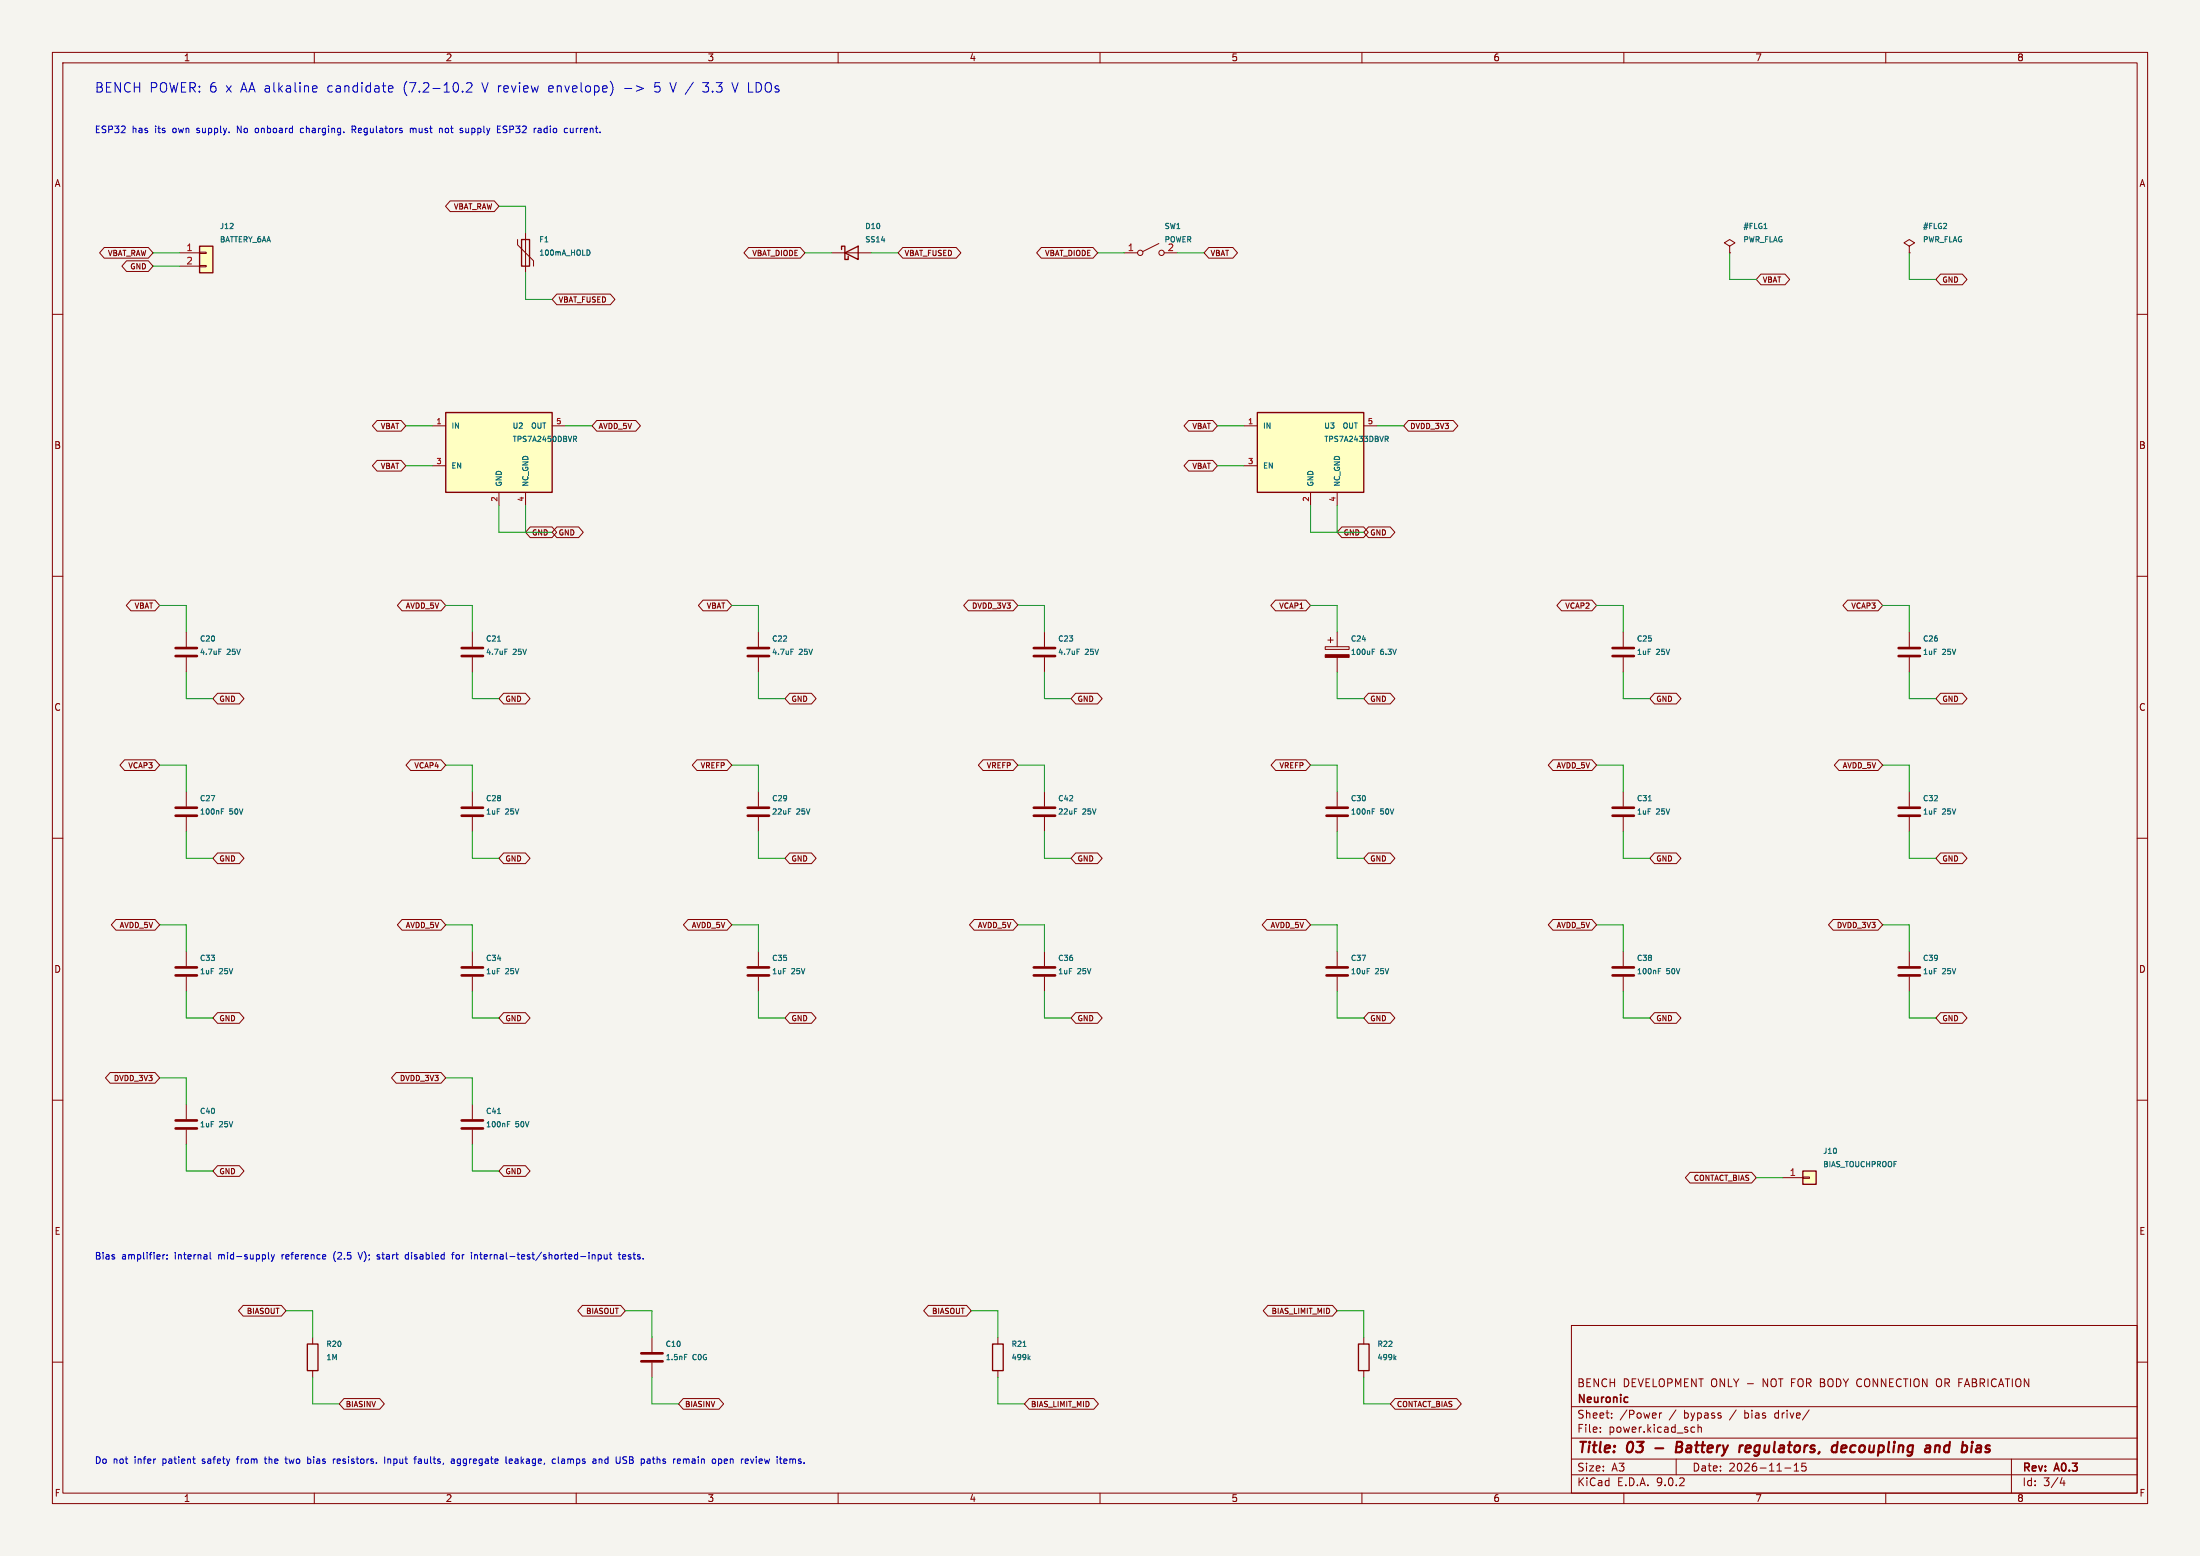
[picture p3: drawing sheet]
<svg xmlns="http://www.w3.org/2000/svg" width="420mm" height="297mm" viewBox="0 0 420 297" stroke-linecap="round" stroke-linejoin="round" font-family="sans-serif">
<path d="M0 0h420v297h-420z" fill="#f5f4ef" stroke="#f5f4ef" stroke-width=".19"/>
<g fill="none" stroke="#840000" stroke-width=".19">
<path d="M10 10h400v277h-400zM12 12h396v273h-396zM60 10v2M110 10v2M160 10v2M210 10v2M260 10v2M310 10v2M360 10v2M10 60h2M408 60h2M10 110h2"/>
<path d="M408 110h2M364.5 120.7v2.7M364.5 125.5v2.8M10 160h2M255.3 151.1v2.8M255.3 156v2.8M309.9 151.1v2.8M309.9 156v2.8M408 160h2M255.3 181.6v2.8M255.3 186.4v2.8M364.5 181.6v2.8"/>
<path d="M364.5 186.4v2.8M10 210h2M408 210h2M59.7 255.3v1.2M124.5 255.3v2.8M300 253h108v32h-108zM10 260h2M59.7 261.6v1.3M124.5 260.1v2.8M300 278.5h108M300 274.5h108M300 268.5h108"/>
<path d="M305.5 273.2v.2M305.5 272.5v.1M307.7 270.5v.2M307.7 269.8v.1M316.8 269.7v1M317.2 269.7l-.3 .1-.1 .2M320 278.5v3M323.1 272.4l.4 .1M323.5 273.3l-.4 .1M324.2 272.5l.2-.1 .3 .1 .1 .9M324.2 271.9v1.5M342.5 279.7l.4-.4v1.5"/>
<path d="M344 279.3l-.1 .7 .3-.1h.5l.1 .6-.3 .3-.6-.2M345.4 269.1l-1.3 1.9M384 278.5v6.5M408 260h2M60 285v2M110 285v2M160 285v2M210 285v2M260 285v2M300 281.5h108M310 285v2M340.7 280.2h1.2"/>
<path d="M342.5 280.8h.9M360 285v2M393.7 282l-.4 1.1h.9M394 282.6v1"/>
</g>
<g fill="none" stroke="#840000" stroke-width=".4">
<path d="M316 276.4h1.5M320 276.2h.7M320.7 276.2l.3 .1M320.8 275.2h-.6l-.3 2 1-.1M320.9 276.1l-.2 .1M332.7 275.9l-.4 .1M334 275.9l-.6 .1-.2 .9 .2 .3h.4M334.2 276.3l-1 .2M349.7 277l.3 .2 .6-.1M350.7 276a.66 .66 0 0 0-1 .3M350.8 275.2l-.2 2M352.3 275.9l-.6 .1-.2 .9 .2 .3 .6-.1"/>
<path d="M352.5 276.3l-1 .2M369.5 276.1a.49 .49 0 0 1 .8 .1l-.1 1M369.5 275.9l-.2 1.3M377.6 275.9l.6 .1-.1 1.2M378.1 277.1l-.7 .1M378.2 276.3l-.7 .1"/>
</g>
<path d="M310.6 266.7l.2 .1M310.8 267.6l-.2 .1" fill="none" stroke="#840000" stroke-width=".3"/>
<path d="M362.5 123.7h4M362.5 125.2h4M253.2 154.2h4.1M253.2 155.7h4.1M307.8 154.2h4.1M307.8 155.7h4.1M253.2 184.7h4.1M253.2 186.2h4.1M362.5 184.7h4M362.5 186.2h4M122.4 258.3h4.1M122.4 259.8h4.1" fill="none" stroke="#840000" stroke-width=".51"/>
<path d="M58.7 256.5h2v5.1h-2z" fill="none" stroke="#840000" stroke-width=".25"/>
<path d="M262 154.9h.3M262 154.4h.4M314.7 152.9h.6M261 184.9h.5M130.7 258.5h.5" fill="none" stroke="#006464" stroke-width=".19"/>
<path d="M85.1 78.7h20.3v15.3h-20.3z" fill="#ffffc2"/>
<path d="M99.6 45.7h1.5v5.1h-1.5zM160.7 47.6v-.6h.6v2.5h.6v-.6M161.3 48.3l2.5-1.3v2.5zM85.1 78.7h20.3v15.3h-20.3zM189.5 256.5h2v5.1h-2z" fill="none" stroke="#840000" stroke-width=".25"/>
<g fill="none" stroke="#840000" stroke-width=".19">
<path d="M98.8 45.7v1l3.1 3.1v1M100.3 44.5v7.6M158.7 48.3h7.7M214.6 48.3h2.6M221.2 46.5l-3 1.5M222.2 48.3h2.6M330.2 47l1-.6-1-.7-1 .7 1 .6v1.3M330.2 48.3h.1M364.5 47l1-.6-1-.7-1 .7 1 .6v1.3M364.5 48.3h.1M82.5 81.3h2.6M82.5 88.9h2.6"/>
<path d="M95.2 94v2.5M100.3 94v2.5M105.4 81.3h2.5M35.6 120.7v2.7M35.6 125.5v2.8M90.2 120.7v2.7M90.2 125.5v2.8M309.9 120.7v2.7M309.9 125.5v2.8M35.6 151.1v2.8M35.6 156v2.8M364.5 151.1v2.8"/>
<path d="M364.5 156v2.8M190.5 255.3v1.2M190.5 261.6v1.3"/>
<circle cx="217.7" cy="48.3" r=".51"/>
<circle cx="221.7" cy="48.3" r=".51"/>
</g>
<path d="M112.4 47.8l.2 .3-.2 .6M336.7 43.6h.6M109.5 83.3h.4l.2 .2-.1 .2-.5 .1M109.7 83.8l.4 .5M41.8 123.9h.5M95 122.4h.6M96.4 123.9h.5M42.3 154.9h.3M42.3 154.4h.4M195.3 257h.6M196.4 259.2l.3 .3M196.7 258.9l-.4 .4" fill="none" stroke="#006464" stroke-width=".19"/>
<path d="M33.5 123.7h4.1M33.5 125.2h4.1M88.1 123.7h4.1M88.1 125.2h4.1M307.8 123.7h4.1M307.8 125.2h4.1M33.5 154.2h4.1M33.5 155.7h4.1M362.5 154.2h4M362.5 155.7h4" fill="none" stroke="#840000" stroke-width=".51"/>
<path d="M38.1 47h2.5v5.1h-2.5z" fill="#ffffc2"/>
<path d="M38.1 47h2.5v5.1h-2.5z" fill="none" stroke="#840000" stroke-width=".25"/>
<g fill="none" stroke="#840000" stroke-width=".19">
<path d="M34.3 48.3h3.8M34.3 50.8h3.8M38.1 48.1h1.3v.3h-1.3zM38.1 50.7h1.3v.2h-1.3zM144.8 120.7v2.7M144.8 125.5v2.8M199.4 120.7v2.7M199.4 125.5v2.8M90.2 151.1v2.8M90.2 156v2.8M144.8 151.1v2.8M144.8 156v2.8"/>
<path d="M199.4 151.1v2.8M199.4 156v2.8M35.6 181.6v2.8M35.6 186.4v2.8M90.2 181.6v2.8M90.2 186.4v2.8M144.8 181.6v2.8M144.8 186.4v2.8M199.4 181.6v2.8M199.4 186.4v2.8M35.6 210.8v2.8M35.6 215.6v2.8"/>
<path d="M90.2 210.8v2.8M90.2 215.6v2.8"/>
</g>
<g fill="none" stroke="#840000" stroke-width=".51">
<path d="M142.7 123.7h4.1M142.7 125.2h4.1M197.4 123.7h4M197.4 125.2h4M88.1 154.2h4.1M88.1 155.7h4.1M142.7 154.2h4.1M142.7 155.7h4.1M197.4 154.2h4M197.4 155.7h4M33.5 184.7h4.1M33.5 186.2h4.1"/>
<path d="M88.1 184.7h4.1M88.1 186.2h4.1M142.7 184.7h4.1M142.7 186.2h4.1M197.4 184.7h4M197.4 186.2h4M33.5 213.9h4.1M33.5 215.4h4.1M88.1 213.9h4.1M88.1 215.4h4.1"/>
</g>
<path d="M151 123.9h.5M205.6 123.9h.5M150.5 154.4h.5M205.1 154.4h.5M95 212.6h.6M96.9 214.6h.3M96.9 214.1h.4" fill="none" stroke="#006464" stroke-width=".19"/>
<path d="M344.2 223.5h2.5v2.6h-2.5z" fill="#ffffc2"/>
<path d="M344.2 223.5h2.5v2.6h-2.5zM259.3 256.5h2.1v5.1h-2.1z" fill="none" stroke="#840000" stroke-width=".25"/>
<path d="M253 123.4h4.6v.6h-4.6zM253.5 122.2h1M254 121.7v1M255.3 120.7v2.7M255.3 125.5v2.8M309.9 181.6v2.8M309.9 186.4v2.8M340.4 224.8h3.8M344.2 224.7h1.2v.2h-1.2zM260.3 255.3v1.2M260.3 261.6v1.3" fill="none" stroke="#840000" stroke-width=".19"/>
<path d="M307.8 184.7h4.1M307.8 186.2h4.1" fill="none" stroke="#840000" stroke-width=".51"/>
<path d="M262 124.4h.3M262 123.9h.4M316.6 185.3h.3M316.6 184.9h.5M266.2 259.2l.3 .3M266.5 258.9l-.4 .4" fill="none" stroke="#006464" stroke-width=".19"/>
<path d="M253 125h4.6v.5h-4.6z" fill="#840000" stroke="#840000" stroke-width=".19"/>
<path d="M240 78.7h20.3v15.3h-20.3z" fill="#ffffc2"/>
<path d="M240 78.7h20.3v15.3h-20.3z" fill="none" stroke="#840000" stroke-width=".25"/>
<g fill="none" stroke="#840000" stroke-width=".19">
<path d="M85.9 38.4h8.5l.8 1-.8 1h-8.5l-.8-1zM19.9 47.2h8.4l.9 1.1-.9 1h-8.4l-.9-1zM24.2 49.8h4.1l.9 1-.9 1h-4.1l-.9-1zM106.3 56.1h10.2l.9 1.1-.9 1h-10.2l-.9-1zM142.9 47.2h9.9l.9 1.1-.9 1h-9.9l-.9-1zM172.3 47.2h10.3l.8 1.1-.8 1h-10.3l-.9-1zM198.8 47.2h9.9l.8 1.1-.8 1h-9.9l-.9-1zM230.8 47.2h4.6l.8 1.1-.8 1h-4.6l-.9-1zM336.2 52.3h4.6l.9 1-.9 1.1h-4.6l-.9-1.1zM370.5 52.3h4.1l.9 1-.9 1.1h-4.1l-.9-1.1zM72 80.3h4.6l.9 1-.9 1h-4.6l-.9-1zM72 87.9h4.6l.9 1-.9 1h-4.6l-.9-1z"/>
<path d="M113.9 80.3h7.5l.9 1-.9 1h-7.5l-.9-1zM226.9 87.9h4.6l.9 1-.9 1h-4.6l-.9-1zM226.9 80.3h4.6l.9 1-.9 1h-4.6l-.9-1zM237.5 81.3h2.5M237.5 88.9h2.5M250.2 94v2.5M255.3 94v2.5M260.3 81.3h2.6M268.9 80.3h8.5l.9 1-.9 1h-8.5l-.9-1zM25 114.6h4.6l.9 1-.9 1h-4.6l-.9-1zM76.7 114.6h7.5l.9 1-.9 1h-7.5l-.8-1zM101.2 100.6h4.2l.9 1-.9 1h-4.2l-.9-1z"/>
<path d="M106.3 100.6h4.2l.9 1-.9 1h-4.2l-.9-1zM134.2 114.6h4.6l.9 1-.9 1h-4.6l-.9-1zM184.9 114.6h8.5l.9 1-.9 1h-8.5l-.9-1zM243.5 114.6h5.8l.9 1-.9 1h-5.8l-.9-1zM256.2 100.6h4.1l.9 1-.9 1h-4.1l-.9-1zM261.2 100.6h4.2l.9 1-.9 1h-4.2l-.9-1zM298.1 114.6h5.8l.9 1-.9 1h-5.8l-.9-1zM352.7 114.6h5.8l.9 1-.9 1h-5.8l-.9-1zM41.5 132.3h4.2l.9 1.1-.9 1h-4.2l-.9-1zM96.1 132.3h4.2l.9 1.1-.9 1h-4.2l-.9-1zM150.7 132.3h4.2l.9 1.1-.9 1h-4.2l-.8-1zM205.4 132.3h4.1l.9 1.1-.9 1h-4.1l-.9-1z"/>
<path d="M261.2 132.3h4.2l.9 1.1-.9 1h-4.2l-.9-1zM315.8 132.3h4.2l.9 1.1-.9 1h-4.2l-.8-1zM370.5 132.3h4.1l.9 1.1-.9 1h-4.1l-.9-1zM23.8 145h5.8l.9 1.1-.9 1h-5.8l-.9-1zM78.4 145h5.8l.9 1.1-.9 1h-5.8l-.9-1zM133.1 145h5.7l.9 1.1-.9 1h-5.7l-.9-1zM187.7 145h5.7l.9 1.1-.9 1h-5.7l-.9-1zM243.5 145h5.8l.9 1.1-.9 1h-5.8l-.8-1zM296.5 145h7.4l.9 1.1-.9 1h-7.4l-.9-1zM351.1 145h7.4l.9 1.1-.9 1h-7.4l-.9-1zM22.1 175.5h7.5l.9 1-.9 1h-7.5l-.9-1zM41.5 162.8h4.2l.9 1-.9 1h-4.2l-.9-1z"/>
<path d="M76.7 175.5h7.5l.9 1-.9 1h-7.5l-.8-1zM96.1 162.8h4.2l.9 1-.9 1h-4.2l-.9-1zM131.4 175.5h7.4l.9 1-.9 1h-7.4l-.9-1zM150.7 162.8h4.2l.9 1-.9 1h-4.2l-.8-1zM186 175.5h7.4l.9 1-.9 1h-7.4l-.9-1zM205.4 162.8h4.1l.9 1-.9 1h-4.1l-.9-1zM241.8 175.5h7.5l.9 1-.9 1h-7.5l-.8-1zM261.2 162.8h4.2l.9 1-.9 1h-4.2l-.9-1zM296.5 175.5h7.4l.9 1-.9 1h-7.4l-.9-1zM315.8 162.8h4.2l.9 1-.9 1h-4.2l-.8-1zM350 175.5h8.5l.9 1-.9 1h-8.5l-.9-1zM370.5 162.8h4.1l.9 1-.9 1h-4.1l-.9-1z"/>
<path d="M41.5 193.3h4.2l.9 1-.9 1h-4.2l-.9-1zM96.1 193.3h4.2l.9 1-.9 1h-4.2l-.9-1zM150.7 193.3h4.2l.9 1-.9 1h-4.2l-.8-1zM205.4 193.3h4.1l.9 1-.9 1h-4.1l-.9-1zM261.2 193.3h4.2l.9 1-.9 1h-4.2l-.9-1zM315.8 193.3h4.2l.9 1-.9 1h-4.2l-.8-1zM370.5 193.3h4.1l.9 1-.9 1h-4.1l-.9-1zM21 204.7h8.6l.9 1-.9 1.1h-8.6l-.9-1.1zM75.6 204.7h8.6l.9 1-.9 1.1h-8.6l-.9-1.1zM41.5 222.5h4.2l.9 1-.9 1h-4.2l-.9-1zM96.1 222.5h4.2l.9 1-.9 1h-4.2l-.9-1zM322.6 223.8h11.8l.9 1-.9 1h-11.8l-.9-1z"/>
<path d="M46.4 249.2h7.3l.9 1-.9 1h-7.3l-.9-1zM111.2 249.2h7.3l.9 1-.9 1h-7.3l-.9-1zM177.2 249.2h7.3l.9 1-.9 1h-7.3l-.9-1zM242 249.2h12.4l.9 1-.9 1h-12.4l-.8-1zM65.7 267h6.8l.9 1-.9 1h-6.8l-.9-1zM130.4 267h6.9l.8 1-.8 1h-6.9l-.9-1zM196.5 267h12.3l.9 1-.9 1h-12.3l-.9-1zM266.3 267h11.8l.9 1-.9 1h-11.8l-.9-1z"/>
</g>
<path d="M264.4 83.3h.4l.2 .2-.1 .2-.5 .1M264.7 83.8l.3 .5" fill="none" stroke="#006464" stroke-width=".19"/>
<g fill="none" stroke="#009600" stroke-width=".19">
<path d="M95.2 39.4h5.1v5.1M29.2 48.3h5.1M29.2 50.8h5.1M100.3 52.1v5.1h5.1M153.7 48.3h5M166.4 48.3h5M209.5 48.3h5.1M224.8 48.3h5.1M330.2 48.3v5h5.1M364.5 48.3v5h5.1M77.5 88.9h5M77.5 81.3h5"/>
<path d="M95.2 96.5v5.1h10.2M100.3 96.5v5.1M107.9 81.3h5.1M232.4 88.9h5.1M232.4 81.3h5.1M250.2 96.5v5.1h10.1M255.3 96.5v5.1M262.9 81.3h5.1M30.5 115.6h5.1v5.1M85.1 115.6h5.1v5.1M139.7 115.6h5.1v5.1M194.3 115.6h5.1v5.1"/>
<path d="M250.2 115.6h5.1v5.1M304.8 115.6h5.1v5.1M359.4 115.6h5.1v5.1M35.6 128.3v5.1h5M90.2 128.3v5.1h5M144.8 128.3v5.1h5.1M199.4 128.3v5.1h5.1M255.3 128.3v5.1h5M309.9 128.3v5.1h5.1M364.5 128.3v5.1h5.1M30.5 146.1h5.1v5M35.6 158.8v5h5"/>
<path d="M85.1 146.1h5.1v5M90.2 158.8v5h5M139.7 146.1h5.1v5M144.8 158.8v5h5.1M194.3 146.1h5.1v5M199.4 158.8v5h5.1M250.2 146.1h5.1v5M255.3 158.8v5h5M304.8 146.1h5.1v5M309.9 158.8v5h5.1M359.4 146.1h5.1v5M364.5 158.8v5h5.1"/>
<path d="M30.5 176.5h5.1v5.1M85.1 176.5h5.1v5.1M139.7 176.5h5.1v5.1M194.3 176.5h5.1v5.1M250.2 176.5h5.1v5.1M304.8 176.5h5.1v5.1M359.4 176.5h5.1v5.1M35.6 189.2v5.1h5M90.2 189.2v5.1h5M144.8 189.2v5.1h5.1M199.4 189.2v5.1h5.1M255.3 189.2v5.1h5"/>
<path d="M309.9 189.2v5.1h5.1M364.5 189.2v5.1h5.1M30.5 205.7h5.1v5.1M35.6 218.4v5.1h5M85.1 205.7h5.1v5.1M90.2 218.4v5.1h5M335.3 224.8h5.1M54.6 250.2h5.1v5.1M119.4 250.2h5.1v5.1M185.4 250.2h5.1v5.1M255.3 250.2h5v5.1M59.7 262.9v5.1h5.1"/>
<path d="M124.5 262.9v5.1h5M190.5 262.9v5.1h5.1M260.3 262.9v5.1h5.1"/>
</g>
<g fill="none" stroke="#0000c2" stroke-width=".19">
<path d="M59.8 17.5h.6M59.8 16.5l.5-.1 .1 .1 .1 .3-.8 .2M74.2 17.5h.7M74.2 16.5l.6-.1 .1 .1 .1 .3-.8 .2M88.3 17.4v.2M89.1 15.9l.2-.1h.5l.2 .1 .1 .4-.1 .2-1 1.1h1.1M116.9 16.3v1.2M119.2 16.9h1.4M121.5 16.4l1.3 .5-1.3 .5M127.9 15.8l.6 1.8M134.2 17.4l.2 .2h.5M134.2 15.8h1.1"/>
<path d="M139.7 15.8l.6 1.8M45.3 25.3v-1.2l.7 1.2M48.7 25.1l.1 .2h.3M49.1 24.5h-.3l-.1 .2M58 24.5h-.4l-.3 .2 .2 .6h.5M67.2 24.7h.6l.1-.2v-.3l-.7-.1v1.2M67.5 24.7l.4 .6M78.3 24.6l.4-.1 .2 .2M78.3 24.5v.8M78.9 24.7v.6M79.4 24.5h-.3l-.2 .2M84.1 24.5l.3 .2v.6"/>
<path d="M85 24.6v.6M88.9 24.5v.6l.4 .2M95 25.3h.6M95 24.1h.6M96.1 25.3h.4M96.6 24.1h-.3l-.2 .2 .1 .3 .3 .1M102.9 24.5l.4 .2v.6M103.3 25.3h-.4M103.3 24.8h-.4M108.9 24.5v.8h.3l.2-.1M109.4 24.5v.8M31.1 239.5v.8"/>
<path d="M31.5 239.5l-.4 .2M31.9 239.5v.2M40.1 239.1v1l.2 .2M51.2 239.1v1l.2 .2M51.8 239.5l.3 .8M52.4 239.5l-.3 .8M63.8 239.2l-.1 .5 .1 .8M68.4 239.1l.4 1.2M72 239.5h.5M72 239.8l.5 .3M78 239.5h-.4l-.2 .2 .1 .6h.5M78 239.1v1.2"/>
<path d="M86.2 239.5h.5M86.7 239.1l-.3 .1v1.1M87.3 239.5l-.3 .2v.4l.3 .2M90.6 239.6l.4-.1 .2 .2M90.6 239.5v.8M112.4 239.1v.1M112.4 239.5v.8M113 239.6l.2-.1h.3l.1 .8M113 239.5v.8M114.2 239.5h.4l.2 .2-.1 .6h-.5M114.2 239.5v1.3M115.3 239.5l.1 .8h.3l.2-.1"/>
<path d="M115.9 239.5v.8M116.3 239.5h.5M116.5 239.1v1l.3 .2M118 239.5h.5M118.2 239.1v1l.3 .2M119.5 239.7l-.2-.2-.4 .2v.6h.5M119.5 239.8l-.6 .1M31.9 240.2v.1M52.1 240.3l-.3 .5M72.5 240.1l-.2 .2h-.3M36.8 278.5h.5M37.1 279.3h.2"/>
<path d="M45.1 278.5h.5M45.4 278.1l-.1 1.2M50.5 278.5h.4M50.6 278.1v1l.3 .2M54.4 278.5h.5M54.6 278.1v1l.3 .2M58.9 278.5h.3l.1 .2v.5l-.4 .1M64 278.5h-.2M64.8 278.5l-.4 .2v.6h.4M65 278.8l-.6 .1M73.4 278.1v1.2M74 278.6l.2-.1h.3l.1 .8"/>
<path d="M74 278.5v.8M79.9 278.5h.4l.2 .2M80.5 278.8h-.5l-.2 .2 .2 .3h.5M86.2 278.5h.5v.8M86.2 279.3h.5M86.7 278.8l-.5 .1M87.3 279.7h.5M87.8 278.5h-.4l-.1 .2v.5l.5 .1M96.7 279.3h.1M97.2 278.9l.6-.1-.1-.3h-.3l-.2 .2 .1 .6h.4M98.4 278.9v.4M105.9 278.5h.1"/>
<path d="M106 279.3h-.1M106.6 278.1v1l.2 .2M107.6 278.5h-.4M107.7 278.8h-.3l-.2 .2v.3h.5M114.4 278.6l.2-.1h.3v.8M114.4 278.5v.8M119.2 278.7l.3 .1 .1 .3-.2 .2h-.3M119.2 278.1h.4M124.5 278.5h.5M124.7 278.1v1l.3 .2M130.5 278.6l.3-.1 .2 .2M130.5 278.5v.8"/>
<path d="M131 278.7v.6M131.4 278.5l-.4 .2M137.7 278.6v.6M138.3 278.9l.6-.1-.1-.3h-.4l-.1 .2v.6h.5M144.4 278.1v.1M144.4 278.5v.8M150.8 278.5h.3l.2 .2M151.3 278.7v.6M151.8 278.5h-.3l-.2 .2"/>
</g>
<g font-size="2.8" fill="#840000">
<text x="301" y="277.9">Title:</text>
<text x="310.6" y="277.9">03</text>
<text x="321.6" y="277.9">Battery</text>
<text x="334.5" y="277.9">regulators,</text>
<text x="353" y="277.9">decoupling</text>
<text x="371.6" y="277.9">and</text>
<text x="379.4" y="277.9">bias</text>
</g>
<g font-size="2.5" fill="#0000c2">
<text x="18" y="17.9">BENCH POWER: 6</text>
<text x="43.1" y="17.9">x AA alkaline</text>
<text x="62.7" y="17.9">candidate</text>
<text x="77.3" y="17.9">(7.2-10.2</text>
<text x="92.5" y="17.9">V review</text>
<text x="105.3" y="17.9">envelope)</text>
<text x="125.7" y="17.9">5</text>
<text x="128.9" y="17.9">V /</text>
<text x="135.3" y="17.9">3.3</text>
<text x="141" y="17.9">V LDOs</text>
</g>
<g font-size="2.1" fill="#840000">
<text x="301" y="268.2">Neuronic</text>
<text x="301" y="265">BENCH</text>
<text x="309.8" y="265">DEVELOPMENT ONLY -</text>
<text x="336.8" y="265">NOT FOR BODY CONNECTION OR FABRICATION</text>
<text x="301" y="273.7">File:</text>
<text x="301" y="271">Sheet:</text>
<text x="307.1" y="273.7">power.kicad_sch</text>
<text x="309.2" y="271">/Power</text>
<text x="318.7" y="271">/</text>
<text x="321.6" y="271">bypass</text>
<text x="330.5" y="271">/</text>
<text x="333.4" y="271">bias</text>
<text x="339.4" y="271">drive/</text>
<text x="301" y="281.1">Size:</text>
<text x="307.6" y="281.1">A3</text>
<text x="323" y="281.1">Date:</text>
<text x="330" y="281.1">2026-11-15</text>
<text x="386" y="281.3">Rev:</text>
<text x="392.4" y="281.3">A0.3</text>
<text x="301" y="283.9">KiCad</text>
<text x="308.7" y="283.9">E.D.A.</text>
<text x="316.3" y="283.9">9.0.2</text>
<text x="386" y="283.9">Id:</text>
<text x="390.1" y="283.9">3/4</text>
</g>
<g font-size="1.8" fill="#840000">
<text x="35" y="11.9">1</text>
<text x="85" y="11.9">2</text>
<text x="135" y="11.9">3</text>
<text x="185" y="11.9">4</text>
<text x="235" y="11.9">5</text>
<text x="285" y="11.9">6</text>
<text x="335" y="11.9">7</text>
<text x="385" y="11.9">8</text>
<text x="10.3" y="35.9">A</text>
<text x="408.3" y="35.9">A</text>
<text x="10.3" y="85.9">B</text>
<text x="408.2" y="85.9">B</text>
<text x="10.3" y="135.9">C</text>
<text x="408.2" y="135.9">C</text>
<text x="10.3" y="185.9">D</text>
<text x="408.2" y="185.9">D</text>
<text x="10.3" y="235.9">E</text>
<text x="408.3" y="235.9">E</text>
<text x="10.3" y="285.9">F</text>
<text x="35" y="286.9">1</text>
<text x="85" y="286.9">2</text>
<text x="135" y="286.9">3</text>
<text x="185" y="286.9">4</text>
<text x="235" y="286.9">5</text>
<text x="285" y="286.9">6</text>
<text x="335" y="286.9">7</text>
<text x="385" y="286.9">8</text>
<text x="408.3" y="285.9">F</text>
</g>
<g font-size="1.8" fill="#0000c2">
<text x="18" y="25.6">ESP32</text>
<text x="25.2" y="25.6">has</text>
<text x="29.7" y="25.6">its</text>
<text x="33.2" y="25.6">own</text>
<text x="38" y="25.6">supply.</text>
<text x="45.9" y="25.6">No</text>
<text x="49.6" y="25.6">onboard</text>
<text x="58.4" y="25.6">charging.</text>
<text x="68.4" y="25.6">Regulators</text>
<text x="79.8" y="25.6">must</text>
<text x="85.5" y="25.6">not</text>
<text x="89.7" y="25.6">supply</text>
<text x="97" y="25.6">ESP32</text>
<text x="104.2" y="25.6">radio</text>
<text x="110.2" y="25.6">current.</text>
<text x="18" y="240.6">Bias</text>
<text x="23.2" y="240.6">amplifier:</text>
<text x="33.5" y="240.6">internal</text>
<text x="42" y="240.6">mid-supply</text>
<text x="54.3" y="240.6">reference</text>
<text x="64.3" y="240.6">(2.5</text>
<text x="69.4" y="240.6">V);</text>
<text x="73.1" y="240.6">start</text>
<text x="78.6" y="240.6">disabled</text>
<text x="87.8" y="240.6">for</text>
<text x="91.6" y="240.6">internal-test/shorted-input</text>
<text x="120" y="240.6">tests.</text>
<text x="18" y="279.6">Do</text>
<text x="21.6" y="279.6">not</text>
<text x="25.8" y="279.6">infer</text>
<text x="31.3" y="279.6">patient</text>
<text x="39.1" y="279.6">safety</text>
<text x="45.9" y="279.6">from</text>
<text x="51.5" y="279.6">the</text>
<text x="55.6" y="279.6">two</text>
<text x="60" y="279.6">bias</text>
<text x="65.1" y="279.6">resistors.</text>
<text x="75.1" y="279.6">Input</text>
<text x="81" y="279.6">faults,</text>
<text x="88.2" y="279.6">aggregate</text>
<text x="98.8" y="279.6">leakage,</text>
<text x="107.9" y="279.6">clamps</text>
<text x="115.9" y="279.6">and</text>
<text x="120.5" y="279.6">USB</text>
<text x="125.5" y="279.6">paths</text>
<text x="131.8" y="279.6">remain</text>
<text x="139.5" y="279.6">open</text>
<text x="145.2" y="279.6">review</text>
<text x="152.2" y="279.6">items.</text>
</g>
<g font-size="1.8" fill="#a90000">
<text x="35.5" y="48">1</text>
<text x="35.5" y="50.5">2</text>
<text x="215.2" y="48">1</text>
<text x="341.6" y="224.5">1</text>
</g>
<text font-size="1.8" fill="#006464" x="222.8" y="48">2</text>
<g font-size="1.4" fill="#840000">
<text x="86.5" y="40.2">VBAT_RAW</text>
<text x="20.5" y="49.1">VBAT_RAW</text>
<text x="24.7" y="51.6">GND</text>
<text x="143.5" y="49.1">VBAT_DIODE</text>
<text x="172.6" y="49.1">VBAT_FUSED</text>
<text x="199.3" y="49.1">VBAT_DIODE</text>
<text x="231" y="49.1">VBAT</text>
<text x="106.6" y="58">VBAT_FUSED</text>
<text x="336.4" y="54.1">VBAT</text>
<text x="370.7" y="54.1">GND</text>
<text x="72.5" y="82.1">VBAT</text>
<text x="114.2" y="82.1">AVDD_5V</text>
<text x="227.5" y="82.1">VBAT</text>
<text x="269.1" y="82.1">DVDD_3V3</text>
<text x="72.5" y="89.7">VBAT</text>
<text x="227.5" y="89.7">VBAT</text>
<text x="101.5" y="102.4">GND</text>
<text x="106.6" y="102.4">GND</text>
<text x="256.4" y="102.4">GND</text>
<text x="261.5" y="102.4">GND</text>
<text x="25.6" y="116.4">VBAT</text>
<text x="77.3" y="116.4">AVDD_5V</text>
<text x="134.8" y="116.4">VBAT</text>
<text x="185.4" y="116.4">DVDD_3V3</text>
<text x="244.1" y="116.4">VCAP1</text>
<text x="298.7" y="116.4">VCAP2</text>
<text x="353.3" y="116.4">VCAP3</text>
<text x="41.8" y="134.2">GND</text>
<text x="96.4" y="134.2">GND</text>
<text x="151" y="134.2">GND</text>
<text x="205.6" y="134.2">GND</text>
<text x="261.5" y="134.2">GND</text>
<text x="316.1" y="134.2">GND</text>
<text x="370.7" y="134.2">GND</text>
<text x="24.3" y="146.9">VCAP3</text>
<text x="79" y="146.9">VCAP4</text>
<text x="133.6" y="146.9">VREFP</text>
<text x="188.2" y="146.9">VREFP</text>
<text x="244.1" y="146.9">VREFP</text>
<text x="297" y="146.9">AVDD_5V</text>
<text x="351.6" y="146.9">AVDD_5V</text>
<text x="41.8" y="164.6">GND</text>
<text x="96.4" y="164.6">GND</text>
<text x="151" y="164.6">GND</text>
<text x="205.6" y="164.6">GND</text>
<text x="261.5" y="164.6">GND</text>
<text x="316.1" y="164.6">GND</text>
<text x="370.7" y="164.6">GND</text>
<text x="22.7" y="177.3">AVDD_5V</text>
<text x="77.3" y="177.3">AVDD_5V</text>
<text x="131.9" y="177.3">AVDD_5V</text>
<text x="186.5" y="177.3">AVDD_5V</text>
<text x="242.4" y="177.3">AVDD_5V</text>
<text x="297" y="177.3">AVDD_5V</text>
<text x="350.5" y="177.3">DVDD_3V3</text>
<text x="41.8" y="195.1">GND</text>
<text x="96.4" y="195.1">GND</text>
<text x="151" y="195.1">GND</text>
<text x="205.6" y="195.1">GND</text>
<text x="261.5" y="195.1">GND</text>
<text x="316.1" y="195.1">GND</text>
<text x="370.7" y="195.1">GND</text>
<text x="21.6" y="206.5">DVDD_3V3</text>
<text x="76.2" y="206.5">DVDD_3V3</text>
<text x="41.8" y="224.3">GND</text>
<text x="96.4" y="224.3">GND</text>
<text x="323.2" y="225.6">CONTACT_BIAS</text>
<text x="47" y="251">BIASOUT</text>
<text x="111.7" y="251">BIASOUT</text>
<text x="177.8" y="251">BIASOUT</text>
<text x="242.6" y="251">BIAS_LIMIT_MID</text>
<text x="65.9" y="268.8">BIASINV</text>
<text x="130.7" y="268.8">BIASINV</text>
<text x="196.7" y="268.8">BIAS_LIMIT_MID</text>
<text x="266.6" y="268.8">CONTACT_BIAS</text>
</g>
<g font-size="1.4" fill="#006464">
<text x="41.9" y="43.9">J12</text>
<text x="41.9" y="46.5">BATTERY_6AA</text>
<text x="102.8" y="46.5">F1</text>
<text x="165.1" y="43.9">D10</text>
<text x="165.1" y="46.5">SS14</text>
<text x="222.2" y="43.9">SW1</text>
<text x="222.2" y="46.5">POWER</text>
<text x="332.7" y="46.5">PWR_FLAG</text>
<text x="332.7" y="43.9">#FLG1</text>
<text x="367" y="46.5">PWR_FLAG</text>
<text x="367" y="43.9">#FLG2</text>
<text x="102.8" y="49">100mA_HOLD</text>
<text x="86.1" y="82">IN</text>
<text x="97.8" y="82">U2</text>
<text x="101.2" y="82">OUT</text>
<text x="241" y="82">IN</text>
<text x="252.7" y="82">U3</text>
<text x="256.2" y="82">OUT</text>
<text x="86.1" y="89.6">EN</text>
<text x="97.8" y="84.6">TPS7A2450DBVR</text>
<text x="241" y="89.6">EN</text>
<text x="252.7" y="84.6">TPS7A2433DBVR</text>
<text x="96" y="93" transform="rotate(-90 96 93)">GND</text>
<text x="101.1" y="93" transform="rotate(-90 101.1 93)">NC_GND</text>
<text x="250.9" y="93" transform="rotate(-90 250.9 93)">GND</text>
<text x="256" y="93" transform="rotate(-90 256 93)">NC_GND</text>
<text x="38.1" y="125.2">4.7uF</text>
<text x="38.1" y="122.7">C20</text>
<text x="43.3" y="125.2">25V</text>
<text x="92.7" y="125.2">4.7uF</text>
<text x="92.7" y="122.7">C21</text>
<text x="97.9" y="125.2">25V</text>
<text x="147.3" y="125.2">4.7uF</text>
<text x="147.3" y="122.7">C22</text>
<text x="152.5" y="125.2">25V</text>
<text x="201.9" y="125.2">4.7uF</text>
<text x="201.9" y="122.7">C23</text>
<text x="207.1" y="125.2">25V</text>
<text x="257.8" y="125.2">100uF</text>
<text x="257.8" y="122.7">C24</text>
<text x="263.5" y="125.2">6.3V</text>
<text x="312.4" y="125.2">1uF</text>
<text x="312.4" y="122.7">C25</text>
<text x="316.2" y="125.2">25V</text>
<text x="367" y="125.2">1uF</text>
<text x="367" y="122.7">C26</text>
<text x="370.8" y="125.2">25V</text>
<text x="38.1" y="155.7">100nF</text>
<text x="38.1" y="153.1">C27</text>
<text x="43.8" y="155.7">50V</text>
<text x="92.7" y="155.7">1uF</text>
<text x="92.7" y="153.1">C28</text>
<text x="96.5" y="155.7">25V</text>
<text x="147.3" y="155.7">22uF</text>
<text x="147.3" y="153.1">C29</text>
<text x="152" y="155.7">25V</text>
<text x="201.9" y="155.7">22uF</text>
<text x="201.9" y="153.1">C42</text>
<text x="206.6" y="155.7">25V</text>
<text x="257.8" y="155.7">100nF</text>
<text x="257.8" y="153.1">C30</text>
<text x="263.5" y="155.7">50V</text>
<text x="312.4" y="155.7">1uF</text>
<text x="312.4" y="153.1">C31</text>
<text x="316.2" y="155.7">25V</text>
<text x="367" y="155.7">1uF</text>
<text x="367" y="153.1">C32</text>
<text x="370.8" y="155.7">25V</text>
<text x="38.1" y="183.6">C33</text>
<text x="92.7" y="183.6">C34</text>
<text x="147.3" y="183.6">C35</text>
<text x="201.9" y="183.6">C36</text>
<text x="257.8" y="183.6">C37</text>
<text x="312.4" y="183.6">C38</text>
<text x="367" y="183.6">C39</text>
<text x="38.1" y="186.2">1uF</text>
<text x="41.8" y="186.2">25V</text>
<text x="92.7" y="186.2">1uF</text>
<text x="96.5" y="186.2">25V</text>
<text x="147.3" y="186.2">1uF</text>
<text x="151.1" y="186.2">25V</text>
<text x="201.9" y="186.2">1uF</text>
<text x="205.7" y="186.2">25V</text>
<text x="257.8" y="186.2">10uF</text>
<text x="262.5" y="186.2">25V</text>
<text x="312.4" y="186.2">100nF</text>
<text x="318.1" y="186.2">50V</text>
<text x="367" y="186.2">1uF</text>
<text x="370.8" y="186.2">25V</text>
<text x="38.1" y="215.4">1uF</text>
<text x="38.1" y="212.8">C40</text>
<text x="41.8" y="215.4">25V</text>
<text x="92.7" y="215.4">100nF</text>
<text x="92.7" y="212.8">C41</text>
<text x="98.4" y="215.4">50V</text>
<text x="347.9" y="220.4">J10</text>
<text x="347.9" y="223">BIAS_TOUCHPROOF</text>
<text x="62.2" y="257.3">R20</text>
<text x="127" y="257.3">C10</text>
<text x="193" y="257.3">R21</text>
<text x="262.9" y="257.3">R22</text>
<text x="62.2" y="259.8">1M</text>
<text x="127" y="259.8">1.5nF</text>
<text x="132.2" y="259.8">C0G</text>
<text x="193" y="259.8">499k</text>
<text x="262.9" y="259.8">499k</text>
</g>
<g font-size="1.4" fill="#a90000">
<text x="83.2" y="81">1</text>
<text x="106.1" y="81">5</text>
<text x="238.1" y="81">1</text>
<text x="261" y="81">5</text>
<text x="83.2" y="88.6">3</text>
<text x="238.1" y="88.6">3</text>
<text x="95" y="95.9" transform="rotate(-90 95 95.9)">2</text>
<text x="100.1" y="95.9" transform="rotate(-90 100.1 95.9)">4</text>
<text x="249.9" y="95.9" transform="rotate(-90 249.9 95.9)">2</text>
<text x="255" y="95.9" transform="rotate(-90 255 95.9)">4</text>
</g>
</svg>
